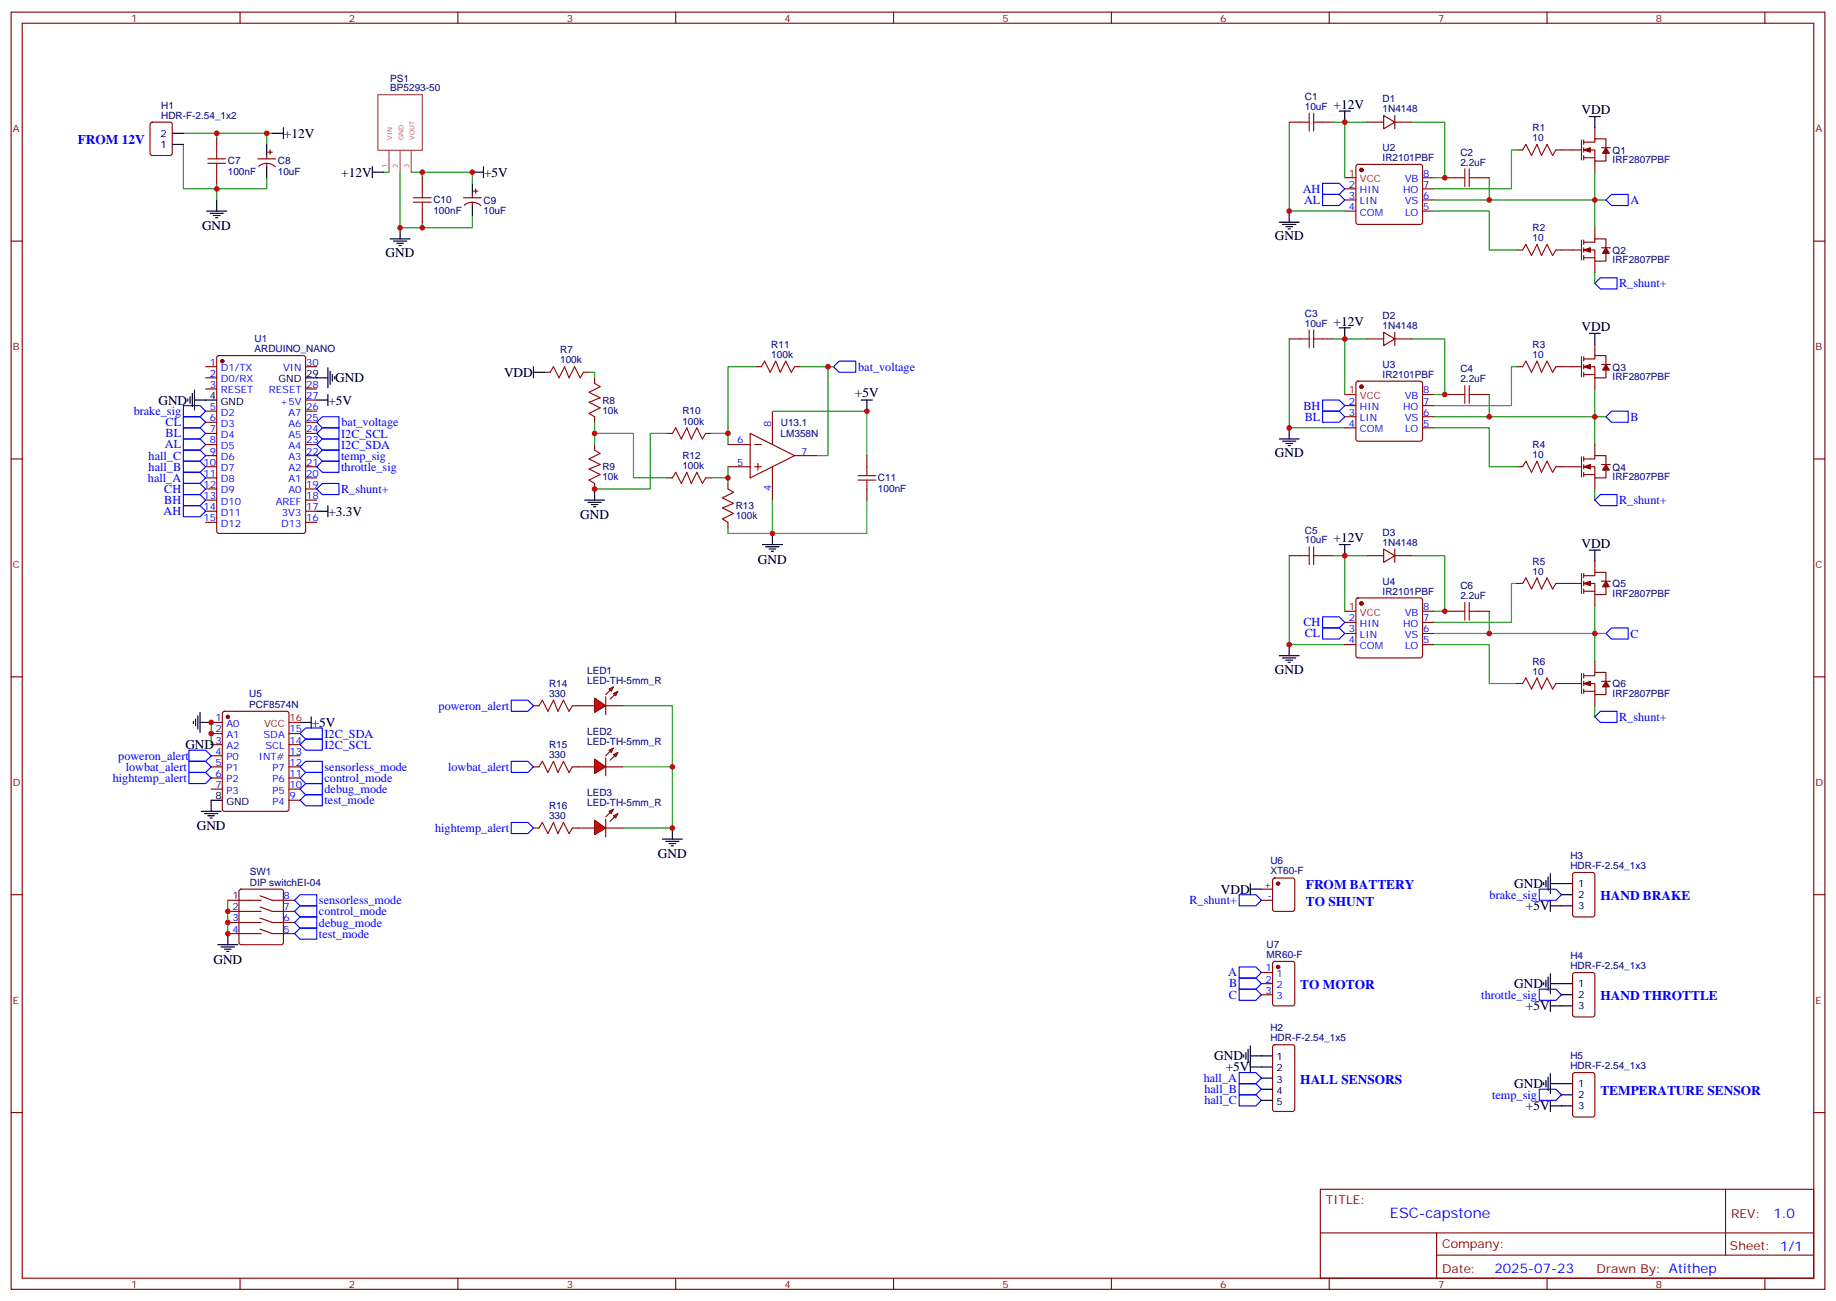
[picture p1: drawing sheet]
<svg xmlns="http://www.w3.org/2000/svg" width="583mm" height="413mm" viewBox="0 0 583 413" stroke-linecap="round" stroke-linejoin="round" font-family="sans-serif">
<g fill="none" stroke="#870000" stroke-width=".35">
<path d="M3.5 3.8h575.8v405.4h-575.8zM7.1 7.4h568.6v398.3h-568.6zM76.2 3.8v3.6M145.3 3.8v3.6M214.5 3.8v3.6M283.6 3.8v3.6M352.8 3.8v3.6M421.9 3.8v3.6M491.1 3.8v3.6M560.2 3.8v3.6M433.9 38.8h5.3M439.2 36.7l3.5 2.1-3.5 2.1z"/>
<path d="M442.7 38.8h5.3M442.7 36.7v4.2M68.8 44.1v3.5M68.8 54.6v3.6M81.8 50.4h5.7M82.1 52.8a3.8 3.8 0 0 1 5.3 .2M84.7 49.4v1M84.7 51.8v1.1M85 48.3h1.4M85.7 47.6v1.4M134.1 56.4v3.5M151 59.9v1.4"/>
<path d="M426.9 59.9h3.5M430.6 52.4l.5-.2h19.7l.5 .2 .3 .5v17.6l-.3 .5-.5 .2h-19.7l-.5-.2-.2-.5v-17.6zM451.6 59.9h3.5M451.6 56.4h3.5M481.5 47.6h1.8M493.9 47.6h8.1M502 44.4v6.4M502.7 47.6h3.5v3.5h3.6v-3.5M502.7 45.1h3.5v-1h3.6v2.8M502.7 44.4v1.4M502.7 46.9v1.4M502.7 49.4v1.4"/>
<path d="M502.7 50.1h3.5M506.2 40.5v3.6M506.2 51.1v3.5M508.4 46.9h2.8M3.5 76.5h3.6M134.1 67v3.5M147.1 62.8h5.7M147.4 65.1a3.8 3.8 0 0 1 5.2 .2M149.9 61.7v1.1M149.9 64.2v1M150.3 60.6h1.4M426.9 63.5h3.5"/>
<path d="M426.9 67h3.5M451.6 63.5h3.5M451.6 67h3.5M481.5 79.3h1.8M493.9 79.3h8.1M502 76.2v6.3M502.7 79.3h3.5v3.6h3.6v-3.6M502.7 76.9h3.5v-1.1h3.6v2.8M502.7 76.2v1.4M502.7 78.6v1.4M506.2 72.3v3.5M508.4 78.6h2.8"/>
<path d="M575.7 76.5h3.6M502.7 81.1v1.4M502.7 81.8h3.5M506.2 82.9v3.5M65.3 116.4h3.5M65.3 119.9h3.5M69 113.1l.5-.2h26.8l.7 .4v55.3l-.4 .6-27.1 .1-.7-.5v-55.2zM97 116.4h3.5M172.9 118.1h1.7M185.2 118.1h1.8M188.7 119.9v1.8M239.9 116.4h1.8"/>
<path d="M252.2 116.4h1.8M433.9 107.6h5.3M439.2 105.4l3.5 2.2-3.5 2.1zM442.7 105.4v4.3M442.7 107.6h5.3M481.5 116.4h1.8M493.9 116.4h8.1M502 113.2v6.4M502.7 116.4h3.5v3.5h3.6v-3.5M502.7 113.9h3.5v-1h3.6v2.8M502.7 113.2v1.4M502.7 115.7v1.4"/>
<path d="M502.7 118.1v1.5M502.7 118.9h3.5M506.2 109.3v3.6M506.2 119.9v3.5M508.4 115.7h2.8M65.3 123.4h3.5M65.3 130.5h3.5M65.3 134h3.5M65.3 137.5h3.5M97 123.4h3.5M97 130.5h3.5M97 134h3.5"/>
<path d="M97 137.5h3.5M97 127h3.5M188.7 132.3v1.7M211.7 137.5h1.7M224 137.5h1.8M238.1 137.5l14.1 7.1-14.1 7.1zM245.2 130.5v10.6M426.9 128.7h3.5M426.9 132.3h3.5M426.9 135.8h3.5M430.6 121.2l.5-.2h19.7l.5 .2 .3 .5v17.6l-.3 .5-.5 .2h-19.7l-.5-.2-.2-.5v-17.6zM451.6 128.7h3.5"/>
<path d="M451.6 132.3h3.5M451.6 135.8h3.5M451.6 125.2h3.5M3.5 145.7h3.6M65.3 141.1h3.5M65.3 144.6h3.5M65.3 148.1h3.5M65.3 151.7h3.5M65.3 155.2h3.5M65.3 158.7h3.5M97 141.1h3.5M97 144.6h3.5"/>
<path d="M97 148.1h3.5M97 151.7h3.5M97 155.2h3.5M97 158.7h3.5M188.7 141.1v1.7M188.7 153.4v1.8M211.7 151.7h1.7M224 151.7h1.8M231.1 141.1h7M231.1 148.1h7M231.1 153.4v1.8M239.5 141.1h2.2"/>
<path d="M239.5 148.1h2.2M240.6 147.1v2.1M245.2 148.1v10.6M252.2 144.6h7.1M275.2 144.6v3.5M275.2 155.2v3.5M481.5 148.1h1.8M493.9 148.1h8.1M502 145v6.3M502.7 148.1h3.5v3.6h3.6v-3.6M502.7 145.7h3.5v-1.1h3.6v2.8M502.7 145v1.4"/>
<path d="M502.7 147.4v1.4M502.7 149.9v1.4M502.7 150.6h3.5M506.2 141.1v3.5M506.2 151.7v3.5M508.4 147.4h2.8M575.7 145.7h3.6M65.3 162.2h3.5M65.3 165.8h3.5M97 162.2h3.5M97 165.8h3.5M231.1 165.8v1.7"/>
<path d="M433.9 176.4h5.3M439.2 174.2l3.5 2.2-3.5 2.1zM442.7 174.2v4.3M442.7 176.4h5.3M506.2 178.1v3.5M426.9 197.5h3.5M430.6 190l.5-.2h19.7l.5 .2 .3 .5v17.6l-.3 .5-.5 .2h-19.7l-.5-.2-.2-.5v-17.6zM451.6 197.5h3.5M451.6 194h3.5M481.5 185.2h1.8M493.9 185.2h8.1M502 182v6.3"/>
<path d="M502.7 185.2h3.5v3.5h3.6v-3.5M502.7 182.7h3.5v-1.1h3.6v2.9M502.7 182v1.4M502.7 184.5v1.4M502.7 186.9v1.4M502.7 187.6h3.5M506.2 188.7v3.5M508.4 184.5h2.8M3.5 214.8h3.6M426.9 201h3.5M426.9 204.6h3.5M451.6 201h3.5"/>
<path d="M451.6 204.6h3.5M481.5 216.9h1.8M493.9 216.9h8.1M502 213.7v6.4M502.7 216.9h3.5v3.6h3.6v-3.6M502.7 214.5h3.5v-1.1h3.6v2.8M502.7 213.7v1.5M502.7 216.2v1.4M502.7 218.7v1.4M502.7 219.4h3.5M506.2 209.9v3.5M508.4 216.2h2.8"/>
<path d="M575.7 214.8h3.6M67 229.3h3.6M67 232.8h3.6M67 236.3h3.6M67 239.9h3.6M70.8 225.9l.5-.2h19.7l.7 .5v30.6l-.4 .6-20 .1-.7-.5v-30.6zM91.7 232.8h3.5M91.7 236.3h3.5M91.7 239.9h3.5M169.3 224h1.8M181.7 224h1.7M506.2 220.5v3.5"/>
<path d="M67 243.4h3.6M67 246.9h3.6M67 250.4h3.6M91.7 243.4h3.5M91.7 246.9h3.5M91.7 250.4h3.5M91.7 254h3.5M169.3 243.4h1.8M181.7 243.4h1.7M169.3 262.8h1.8M181.7 262.8h1.7M3.5 284h3.6"/>
<path d="M72.3 296.3h10.6M72.3 292.8h10.6M72.3 289.2h10.6M72.3 285.7h10.6M76.1 282.4l.5-.2h12.7l.5 .2 .2 .5v16.2l-.3 .5-.4 .2h-12.7l-.5-.2-.3-.5v-16.2zM82.5 294.9l3.9 1.4h7.1M82.5 291.4l3.9 1.4h7.1M82.5 287.8l3.9 1.4h7.1M82.5 284.3l3.9 1.4h7.1M575.7 284h3.6M3.5 353.1h3.6M575.7 353.1h3.6"/>
<path d="M419.1 377.4h156.6v28.3h-156.6zM547.7 377.5v20.8M419.1 391.3h156.5M456 398.3h119.6M456 391.3v14.1M76.2 405.7v3.5M145.3 405.7v3.5M214.5 405.7v3.5M283.6 405.7v3.5M352.8 405.7v3.5M421.9 405.7v3.5M491.1 405.7v3.5"/>
<path d="M560.2 405.7v3.5"/>
</g>
<g fill="#870000" stroke="#870000" stroke-width=".35">
<path d="M509.8 46.9l1 1.7h-2.1z"/>
<path d="M502.7 47.6l2.1-.7v1.4z"/>
<path d="M509.8 78.6l1 1.8h-2.1z"/>
<path d="M502.7 79.3l2.1-.7v1.4z"/>
<path d="M509.8 147.4l1 1.8h-2.1z"/>
<path d="M502.7 148.1l2.1-.7v1.4z"/>
<path d="M509.8 115.7l1 1.7h-2.1z"/>
<path d="M502.7 116.4l2.1-.7v1.4z"/>
<path d="M509.8 216.2l1 1.8h-2.1z"/>
<path d="M502.7 216.9l2.1-.7v1.4z"/>
<path d="M509.8 184.5l1 1.7h-2.1z"/>
<path d="M502.7 185.2l2.1-.7v1.4z"/>
<circle cx="70.6" cy="114.6" r=".53"/>
<circle cx="432.2" cy="53.9" r=".53"/>
<circle cx="432.2" cy="122.7" r=".53"/>
<circle cx="432.2" cy="191.5" r=".53"/>
<circle cx="72.3" cy="227.5" r=".53"/>
</g>
<g fill="none" stroke="#000" stroke-width=".35">
<path d="M425.1 35.2h3.5M426.9 35.2v3.6M84.7 45.8v3.6M84.7 52.9v3.5M86.4 42.3h3.6M90 40.5v3.6M118.2 54.6h3.5M118.2 52.9v3.5M149.9 58.2v3.5M149.9 54.6h3.6M153.5 52.9v3.5M65.6 67h6.4"/>
<path d="M66.7 67.7h4.2M67.7 68.4h2.1M68.4 69.1h.7M68.8 63.5v3.5M123.8 75.8h6.4M124.9 76.5h4.2M125.9 77.2h2.2M126.6 77.9h.8M127 72.3v3.5M149.9 65.2v3.6M406 70.5h6.4M407.1 71.2h4.2"/>
<path d="M408.2 71.9h2.1M408.9 72.6h.7M409.2 67v3.5M97 119.9h7.1M104.1 116.7v6.4M104.8 117.8v4.2M105.5 118.9v2.1M106.2 119.6v.7M425.1 104h3.5M426.9 104v3.6M59.6 126.6v.7M60.3 125.9v2.1"/>
<path d="M61 124.8v4.3M61.7 127h7.1M61.7 123.8v6.3M100.5 127h3.6M104.1 125.2v3.5M273.4 127h3.5M275.2 127v3.5M406 139.3h6.4M409.2 135.8v3.5M185.6 158.7h6.3M186.6 159.4h4.3M188.7 155.2v3.5"/>
<path d="M407.1 140h4.2M408.2 140.7h2.1M408.9 141.4h.7M100.5 162.2h3.6M104.1 160.5v3.5M187.7 160.1h2.1M188.4 160.8h.7M242 172.8h6.4M243.1 173.5h4.2M244.1 174.2h2.1M244.8 174.9h.7M245.2 169.3v3.5"/>
<path d="M425.1 172.8h3.5M426.9 172.8v3.6M406 208.1h6.4M407.1 208.8h4.2M408.2 209.5h2.1M408.9 210.2h.7M409.2 204.6v3.5M61.4 228.9v.7M62.1 228.2v2.1M62.8 227.2v4.2M63.5 229.3h3.5M63.5 226.1v6.3"/>
<path d="M95.2 229.3h3.6M98.8 227.5v3.5M63.9 257.5h6.3M64.9 258.2h4.2M66 258.9h2.1M66.7 259.6h.7M70.6 254h-3.6v3.5M210.3 266.3h6.3M211.3 267h4.2M212.4 267.7h2.1M213.1 268.4h.7M213.4 262.8v3.5"/>
<path d="M69.1 299.8h6.4M72.3 296.3v3.5M70.2 300.5h4.2M71.3 301.2h2.1M72 301.9h.7M490 311.8v.7M490.7 311.1v2.1M491.4 310.1v4.2M492.1 312.2h3.6M492.1 309v6.3M492.1 317.5v3.5M492.1 319.2h3.6"/>
<path d="M394.8 334.8v.7M395.5 334v2.2M396.2 333v4.2M396.9 335.1h3.5M396.9 331.9v8.5M396.9 338.6h3.5M490 343.6v.7M490.7 342.9v2.1M491.4 341.8v4.2M492.1 340.7v6.4M492.1 349.2v3.5M492.1 351h3.6"/>
<path d="M492.1 343.9h3.6"/>
</g>
<path d="M426.9 56.4h3.5M426.9 125.2h3.5M426.9 194h3.5M91.7 229.3h3.5" fill="none" stroke="#f00" stroke-width=".35"/>
<g fill="none" stroke="#a10000" stroke-width=".35">
<path d="M66 51.8h5.6M66 50.4h5.6M68.8 47.6v2.8M68.8 51.8v2.8M134.1 59.9v2.9M483.3 47.6l1.1-1.8 1.7 3.6 1.8-3.6 1.4 3.6 1.8-3.6 1.7 3.6 1.1-1.8M131.2 64.2h5.7M131.2 62.8h5.7M134.1 64.2v2.8M483.3 79.3l1.1-1.7 1.7 3.5 1.8-3.5 1.4 3.5 1.8-3.5 1.7 3.5 1.1-1.8M174.6 118.1l1.1-1.7 1.7 3.5 1.8-3.5 1.4 3.5 1.8-3.5 1.7 3.5 1.1-1.8M241.7 116.4l1-1.8 1.8 3.5 1.7-3.5 1.4 3.5 1.8-3.5 1.8 3.5 1-1.7"/>
<path d="M483.3 116.4l1.1-1.8 1.7 3.5 1.8-3.5 1.4 3.5 1.8-3.5 1.7 3.5 1.1-1.7M188.7 121.7l1.8 1-3.5 1.8 3.5 1.8-3.5 1.4 3.5 1.7-3.5 1.8 1.7 1.1M213.4 137.5l1.1-1.7 1.8 3.5 1.7-3.5 1.4 3.5 1.8-3.5 1.8 3.5 1-1.8M188.7 142.8l1.8 1.1-3.5 1.8 3.5 1.7-3.5 1.4 3.5 1.8-3.5 1.8 1.7 1M213.4 151.7l1.1-1.8 1.8 3.5 1.7-3.5 1.4 3.5 1.8-3.5 1.8 3.5 1-1.7M231.1 155.2l1.7 1-3.5 1.8 3.5 1.8-3.5 1.4 3.5 1.7-3.5 1.8 1.8 1.1M272.3 152.4h5.7M272.3 151h5.7M275.2 148.1v2.9M275.2 152.4v2.8M483.3 148.1l1.1-1.7 1.7 3.5 1.8-3.5 1.4 3.5 1.8-3.5 1.7 3.5 1.1-1.8M483.3 185.2l1.1-1.8 1.7 3.5 1.8-3.5 1.4 3.5 1.8-3.5 1.7 3.5 1.1-1.7"/>
<path d="M483.3 216.9l1.1-1.7 1.7 3.5 1.8-3.5 1.4 3.5 1.8-3.5 1.7 3.5 1.1-1.8M171.1 224l1.1-1.8 1.7 3.5 1.8-3.5 1.4 3.5 1.8-3.5 1.7 3.5 1.1-1.7M171.1 243.4l1.1-1.8 1.7 3.5 1.8-3.5 1.4 3.5 1.8-3.5 1.7 3.5 1.1-1.7M171.1 262.8l1.1-1.8 1.7 3.5 1.8-3.5 1.4 3.5 1.8-3.5 1.7 3.5 1.1-1.7"/>
</g>
<g fill="none" stroke="#008700" stroke-width=".35">
<path d="M409.2 38.8v28.2h17.7M433.9 38.8h-7v17.6M448 38.8h10.6v17.6h-3.5M58.2 45.8v14.1h26.5v-3.5M58.2 42.3h28.2M68.8 42.3v1.8M68.8 58.2v5.3M84.7 42.3v3.5M121.7 54.6h1.8M127 54.6v17.7h7.1v-1.8M130.5 54.6h3.6M134.1 56.4v-1.8h15.8v3.6"/>
<path d="M472.7 56.4v7.1M481.5 47.6h-1.7v12.3h-24.7M506.2 54.6v17.7M149.9 68.8v3.5h-15.8M455.1 67h17.6v12.3h8.8M455.1 63.5h54.7M506.2 86.4v3.5M187 118.1h1.7v1.8M239.9 116.4h-8.8v24.7M254 116.4h8.8v28.2h-3.5M262.8 116.4h1.8M409.2 107.6v28.2h17.7"/>
<path d="M433.9 107.6h-7v17.6M448 107.6h10.6v17.6h-3.5M481.5 116.4h-1.7v12.3h-24.7M188.7 137.5h12.4v14.2h10.6M188.7 134v7.1M211.7 137.5h-5.3v17.7h-17.7M225.8 137.5h5.3M245.2 130.5h30v14.1M455.1 135.8h17.6v12.3h8.8M455.1 132.3h54.7M472.7 125.2v7.1M506.2 123.4v17.7"/>
<path d="M225.8 151.7h5.3M231.1 148.1v5.3M245.2 158.7v10.6h-14.1v-1.8M275.2 158.7v10.6h-30M506.2 155.2v3.5M409.2 176.4v28.2h17.7M433.9 176.4h-7v17.6M448 176.4h10.6v17.6h-3.5M472.7 194v7M481.5 185.2h-1.7v12.3h-24.7M506.2 192.2v17.7M455.1 204.6h17.6v12.3h8.8"/>
<path d="M455.1 201h54.7M67 229.3v7M197.6 224h15.8v19.4h-15.8M506.2 224v3.5M213.4 243.4v19.4h-15.8"/>
</g>
<g fill="none" stroke="#00f" stroke-width=".35">
<path d="M419.8 58.2h5.3l1.8 1.7-1.8 1.8h-5.3zM419.8 61.7h5.3l1.8 1.8-1.8 1.7h-5.3zM509.8 63.5l1.7-1.8h5.3v3.5h-5.3zM508 88.2h5.3v3.5h-5.3l-1.8-1.8zM266.3 114.6h5.3v3.5h-5.3l-1.7-1.7zM58.2 132.3h5.3l1.8 1.7-1.8 1.8h-5.3zM58.2 135.8h5.3l1.8 1.7-1.8 1.8h-5.3zM58.2 139.3h5.3l1.8 1.8-1.8 1.7h-5.3zM102.3 132.3h5.3v3.5h-5.3l-1.8-1.8zM102.3 139.3h5.3v3.5h-5.3l-1.8-1.7zM102.3 135.8h5.3v3.5h-5.3l-1.8-1.8zM419.8 127h5.3l1.8 1.7-1.8 1.8h-5.3z"/>
<path d="M419.8 130.5h5.3l1.8 1.8-1.8 1.7h-5.3zM511.5 130.5h5.3v3.5h-5.3l-1.7-1.7zM58.2 142.8h5.3l1.8 1.8-1.8 1.8h-5.3zM58.2 146.4h5.3l1.8 1.7-1.8 1.8h-5.3zM58.2 153.4h5.3l1.8 1.8-1.8 1.8h-5.3zM58.2 157h5.3l1.8 1.7-1.8 1.8h-5.3zM58.2 149.9h5.3l1.8 1.8-1.8 1.7h-5.3zM100.5 155.2l1.8-1.8h5.3v3.6h-5.3zM102.3 146.4h5.3v3.5h-5.3l-1.8-1.8zM102.3 142.8h5.3v3.6h-5.3l-1.8-1.8zM508 157h5.3v3.5h-5.3l-1.8-1.8zM58.2 160.5h5.3l1.8 1.7-1.8 1.8h-5.3z"/>
<path d="M419.8 199.3h5.3l1.8 1.7-1.8 1.8h-5.3zM419.8 195.8h5.3l1.8 1.7-1.8 1.8h-5.3zM511.5 199.3h5.3v3.5h-5.3l-1.7-1.8zM60 238.1h5.3l1.7 1.8-1.7 1.7h-5.3zM95.2 232.8l1.8-1.8h5.3v3.6h-5.3zM95.2 236.3l1.8-1.7h5.3v3.5h-5.3zM162.3 222.2h5.3l1.7 1.8-1.7 1.7h-5.3zM506.2 227.5l1.8-1.8h5.3v3.6h-5.3zM60 241.6h5.3l1.7 1.8-1.7 1.7h-5.3zM60 245.1h5.3l1.7 1.8-1.7 1.8h-5.3zM95.2 254l1.8-1.8h5.3v3.5h-5.3zM95.2 250.4l1.8-1.7h5.3v3.5h-5.3z"/>
<path d="M95.2 246.9l1.8-1.8h5.3v3.6h-5.3zM95.2 243.4l1.8-1.8h5.3v3.5h-5.3zM162.3 241.6h5.3l1.7 1.8-1.7 1.7h-5.3zM162.3 261h5.3l1.7 1.8-1.7 1.7h-5.3zM393.3 284h5.3l1.8 1.7-1.8 1.8h-5.3zM393.3 310.4h5.3l1.8 1.8-1.8 1.7h-5.3zM393.3 313.9h5.3l1.8 1.8-1.8 1.8h-5.3zM393.3 306.9h5.3l1.8 1.7-1.8 1.8h-5.3zM488.6 313.9h5.3l1.8 1.8-1.8 1.8h-5.3zM393.3 340.4h5.3l1.8 1.8-1.8 1.7h-5.3zM393.3 343.9h5.3l1.8 1.8-1.8 1.8h-5.3zM393.3 347.5h5.3l1.8 1.7-1.8 1.8h-5.3z"/>
<path d="M488.6 345.7h5.3l1.8 1.8-1.8 1.7h-5.3z"/>
</g>
<path d="M119.9 30.1h14.2v17.6h-14.2zM123.5 47.7v6.9M127 47.7v6.9M130.5 47.7v6.9" fill="none" stroke="#a64a4a" stroke-width=".35"/>
<g fill="#f00" stroke="#870000" stroke-width=".35">
<path d="M188.7 221.5l3.6 2.5-3.6 2.1z"/>
<path d="M192.3 221.2v5.6z"/>
</g>
<g fill="#870000" stroke="#870000" stroke-width=".35">
<path d="M192.3 220.5l1.4-1.5z"/>
<path d="M195.1 220.5l-1.4 1.4z"/>
</g>
<g fill="#f00" stroke="#870000" stroke-width=".35">
<path d="M193.3 218.7l1.4-.7-.7 1.4z"/>
<path d="M194.7 220.1l1.4-.7-.7 1.4z"/>
</g>
<path d="M183.4 224h5.3M192.3 224h5.3" fill="none" stroke="#870000" stroke-width=".35"/>
<g fill="#f00" stroke="#870000" stroke-width=".35">
<path d="M188.7 240.9l3.6 2.5-3.6 2.1z"/>
<path d="M192.3 240.6v5.6z"/>
</g>
<g fill="#870000" stroke="#870000" stroke-width=".35">
<path d="M192.3 239.9l1.4-1.5z"/>
<path d="M193.7 241.3l1.4-1.4z"/>
</g>
<g fill="#f00" stroke="#870000" stroke-width=".35">
<path d="M193.3 238.1l1.4-.7-.7 1.4z"/>
<path d="M194.7 239.5l1.4-.7-.7 1.4z"/>
</g>
<path d="M183.4 243.4h5.3M192.3 243.4h5.3" fill="none" stroke="#870000" stroke-width=".35"/>
<g fill="#f00" stroke="#870000" stroke-width=".35">
<path d="M188.7 260.3l3.6 2.5-3.6 2.1z"/>
<path d="M192.3 260v5.6z"/>
</g>
<g fill="#870000" stroke="#870000" stroke-width=".35">
<path d="M193.7 257.8l-1.4 1.5z"/>
<path d="M193.7 260.7l1.4-1.4z"/>
</g>
<g fill="#f00" stroke="#870000" stroke-width=".35">
<path d="M193.3 257.5l1.4-.7-.7 1.4z"/>
<path d="M194.7 258.9l1.4-.7-.7 1.4z"/>
</g>
<g fill="none" stroke="#870000" stroke-width=".35">
<path d="M47.9 39l.4-.2h5.7l.6 .4 .1 9.4-.5 .7-5.9 .1-.6-.5-.1-9.4zM409.2 38.8h3.5M419.8 38.8h3.5M458.6 56.4h3.5M469.2 56.4h3.5M409.2 107.6h3.5M419.8 107.6h3.5M458.6 125.2h3.5M469.2 125.2h3.5M409.2 176.4h3.5M419.8 176.4h3.5M458.6 194h3.5"/>
<path d="M469.2 194h3.5M183.4 262.8h5.3M192.3 262.8h5.3M404.2 278.9l.4-.2h5.7l.6 .4 .1 9.4-.5 .7h-5.9l-.6-.4-.1-9.4zM499.4 277.1l.5-.2h5.6l.7 .4v13l-.4 .7h-5.9l-.7-.5v-12.9zM400.4 285.7h3.5M400.4 282.2h3.5M400.4 308.6h3.5M400.4 312.2h3.5M400.4 315.7h3.5M404.2 305.3l.4-.2h5.7l.6 .4 .1 13-.5 .7h-5.9l-.6-.4-.1-13zM499.4 308.9l.5-.3h5.6l.7 .5v13l-.4 .6-5.9 .1-.7-.5v-12.9z"/>
<path d="M404.2 331.8l.4-.2h5.7l.6 .4 .1 20-.5 .7h-5.9l-.6-.4-.1-20zM499.4 340.6l.5-.2h5.6l.7 .4v13l-.4 .7h-5.9l-.7-.5v-12.9z"/>
</g>
<path d="M58.2 128.7h5.3l1.8 1.8-1.8 1.8h-5.3zM93.5 296.3l1.7-1.8h5.3v3.6h-5.3zM93.5 292.8l1.7-1.8h5.3v3.5h-5.3zM93.5 289.2l1.7-1.7h5.3v3.5h-5.3zM93.5 285.7l1.7-1.7h5.3v3.5h-5.3zM488.6 282.2h5.3l1.8 1.8-1.8 1.7h-5.3z" fill="none" stroke="#00f" stroke-width=".35"/>
<path d="M423.3 38.8h3.6M423.3 107.6h3.6M423.3 176.4h3.6M72.3 285.7v10.6" fill="none" stroke="#008700" stroke-width=".35"/>
<g fill="none" stroke="#a10000" stroke-width=".35">
<path d="M412.7 38.8h2.9M415.6 35.9v5.7M417 35.9v5.7M417 38.8h2.8M462.1 56.4h2.9M465 53.6v5.6M466.4 53.6v5.6M466.4 56.4h2.8M412.7 107.6h2.9M415.6 104.7v5.7M417 104.7v5.7M417 107.6h2.8"/>
<path d="M462.1 125.2h2.9M465 122.4v5.6M466.4 122.4v5.6M466.4 125.2h2.8M412.7 176.4h2.9M415.6 173.5v5.7M417 173.5v5.7M417 176.4h2.8M462.1 194h2.9M465 191.2v5.6M466.4 191.2v5.6M466.4 194h2.8"/>
</g>
<g fill="none" stroke="#000" stroke-width=".35">
<path d="M504.5 37h3.5M506.2 37v3.5M54.7 45.8h3.5M54.7 42.3h3.5M169.3 118.1h3.6M169.3 116.4v3.5M504.5 105.8h3.5M506.2 105.8v3.5M504.5 174.6h3.5M506.2 174.6v3.5M490.7 279.4v2.1M491.4 278.3v4.2"/>
<path d="M492.1 277.2v6.4M396.9 282.2h3.5M396.9 280.4v3.6M490 280.1v.7M492.1 287.5h7.1M492.1 280.4h7.1M492.1 285.7v3.5M495.7 284h3.5M495.7 319.2h3.5M495.7 312.2h3.5M495.7 315.7h3.5M400.4 335.1h3.5"/>
<path d="M400.4 338.6h3.5M400.4 342.2h3.5M400.4 345.7h3.5M400.4 349.2h3.5M495.7 351h3.5M495.7 343.9h3.5M495.7 347.5h3.5"/>
</g>
<g fill="#870000" stroke="#870000" stroke-width=".35">
<circle cx="405.7" cy="306.9" r=".53"/>
<circle cx="405.7" cy="280.4" r=".53"/>
</g>
<g fill="#c00">
<circle cx="409.2" cy="135.8" r=".88"/>
<circle cx="506.2" cy="132.3" r=".88"/>
<circle cx="506.2" cy="201" r=".88"/>
<circle cx="506.2" cy="63.5" r=".88"/>
<circle cx="68.8" cy="59.9" r=".88"/>
<circle cx="84.7" cy="42.3" r=".88"/>
<circle cx="68.8" cy="42.3" r=".88"/>
<circle cx="134.1" cy="54.6" r=".88"/>
<circle cx="149.9" cy="54.6" r=".88"/>
<circle cx="127" cy="72.3" r=".88"/>
<circle cx="134.1" cy="72.3" r=".88"/>
<circle cx="426.9" cy="176.4" r=".88"/>
<circle cx="426.9" cy="107.6" r=".88"/>
<circle cx="426.9" cy="38.8" r=".88"/>
<circle cx="231.1" cy="137.5" r=".88"/>
<circle cx="231.1" cy="151.7" r=".88"/>
<circle cx="262.8" cy="116.4" r=".88"/>
<circle cx="275.2" cy="130.5" r=".88"/>
<circle cx="245.2" cy="169.3" r=".88"/>
<circle cx="188.7" cy="155.2" r=".88"/>
<circle cx="188.7" cy="137.5" r=".88"/>
<circle cx="213.4" cy="243.4" r=".88"/>
<circle cx="213.4" cy="262.8" r=".88"/>
<circle cx="67" cy="232.8" r=".88"/>
<circle cx="67" cy="229.3" r=".88"/>
<circle cx="72.3" cy="296.3" r=".88"/>
<circle cx="72.3" cy="289.2" r=".88"/>
<circle cx="72.3" cy="292.8" r=".88"/>
<circle cx="458.6" cy="56.4" r=".88"/>
<circle cx="472.7" cy="63.5" r=".88"/>
<circle cx="458.6" cy="125.2" r=".88"/>
<circle cx="472.7" cy="132.3" r=".88"/>
<circle cx="458.6" cy="194" r=".88"/>
<circle cx="472.7" cy="201" r=".88"/>
<circle cx="409.2" cy="67" r=".88"/>
<circle cx="409.2" cy="204.6" r=".88"/>
</g>
<text font-size="4.6" fill="#00f" x="441.2" y="386.5">ESC-capstone</text>
<g font-size="4.2">
<text x="423.3" y="34.5">+12V</text>
<text x="502" y="36.3">VDD</text>
<text x="90.1" y="43.8">+12V</text>
<text x="108.3" y="56.1">+12V</text>
<text x="153.6" y="56.1">+5V</text>
<text x="64.1" y="73">GND</text>
<text x="404.6" y="76.2">GND</text>
<text x="122.4" y="81.5">GND</text>
<text x="423.3" y="103.3">+12V</text>
<text x="502" y="105.1">VDD</text>
<text x="160" y="119.6">VDD</text>
<text x="106.4" y="121.3">GND</text>
<text x="271.4" y="125.9">+5V</text>
<text x="50.3" y="128.4">GND</text>
<text x="104.2" y="128.4">+5V</text>
<text x="404.6" y="145">GND</text>
<text x="104.2" y="163.7">+3.3V</text>
<text x="184.1" y="164.8">GND</text>
<text x="423.3" y="172.1">+12V</text>
<text x="502" y="173.9">VDD</text>
<text x="240.6" y="178.9">GND</text>
<text x="404.6" y="213.7">GND</text>
<text x="99" y="230.7">+5V</text>
<text x="58.8" y="237.8">GND</text>
<text x="62.4" y="263.6">GND</text>
<text x="208.8" y="272.4">GND</text>
<text x="480.7" y="281.8">GND</text>
<text x="387.5" y="283.6">VDD</text>
<text x="484.4" y="288.9">+5V</text>
<text x="67.7" y="305.9">GND</text>
<text x="480.7" y="313.6">GND</text>
<text x="484.4" y="320.7">+5V</text>
<text x="385.4" y="336.5">GND</text>
<text x="389.1" y="340">+5V</text>
<text x="480.7" y="345.3">GND</text>
<text x="484.4" y="352.4">+5V</text>
</g>
<g font-size="4.2" fill="#00f">
<text x="24.7" y="45.8">FROM 12V</text>
<text x="414.5" y="282.2">FROM BATTERY</text>
<text x="414.5" y="287.5">TO SHUNT</text>
<text x="508" y="285.7">HAND BRAKE</text>
<text x="412.7" y="313.9">TO MOTOR</text>
<text x="508" y="317.5">HAND THROTTLE</text>
<text x="412.7" y="343.9">HALL SENSORS</text>
<text x="508" y="347.5">TEMPERATURE SENSOR</text>
<text x="562.9" y="386.7">1.0</text>
<text x="474.4" y="404.1">2025-07-23</text>
</g>
<g font-size="3.9" fill="#00f">
<text x="413.5" y="61.2">AH</text>
<text x="413.9" y="64.7">AL</text>
<text x="517.5" y="64.7">A</text>
<text x="514" y="91.1">R_shunt+</text>
<text x="272.4" y="117.7">bat_voltage</text>
<text x="42.4" y="131.7">brake_sig</text>
<text x="413.7" y="130">BH</text>
<text x="52.6" y="135.3">CL</text>
<text x="108.4" y="135.3">bat_voltage</text>
<text x="414.2" y="133.5">BL</text>
<text x="517.5" y="133.5">B</text>
<text x="52.3" y="142.3">AL</text>
<text x="52.6" y="138.8">BL</text>
<text x="108.3" y="142.4">I2C_SDA</text>
<text x="108.3" y="138.8">I2C_SCL</text>
<text x="47.2" y="145.8">hall_C</text>
<text x="47.2" y="149.4">hall_B</text>
<text x="108.3" y="149.4">throttle_sig</text>
<text x="108.3" y="145.9">temp_sig</text>
<text x="46.9" y="152.9">hall_A</text>
<text x="52.1" y="156.4">CH</text>
<text x="52.1" y="160">BH</text>
<text x="108.3" y="156.4">R_shunt+</text>
<text x="514" y="159.9">R_shunt+</text>
<text x="51.9" y="163.5">AH</text>
<text x="413.7" y="198.8">CH</text>
<text x="414.2" y="202.3">CL</text>
<text x="517.5" y="202.3">C</text>
<text x="139.2" y="225.2">poweron_alert</text>
<text x="514" y="228.7">R_shunt+</text>
<text x="103" y="234.2">I2C_SDA</text>
<text x="103" y="237.6">I2C_SCL</text>
<text x="37.5" y="241.1">poweron_alert</text>
<text x="39.9" y="244.6">lowbat_alert</text>
<text x="103" y="244.7">sensorless_mode</text>
<text x="142.2" y="244.6">lowbat_alert</text>
<text x="35.8" y="248.2">hightemp_alert</text>
<text x="103" y="251.7">debug_mode</text>
<text x="103" y="248.2">control_mode</text>
<text x="103" y="255.3">test_mode</text>
<text x="138.1" y="264">hightemp_alert</text>
<text x="101.2" y="287">sensorless_mode</text>
<text x="377.5" y="287">R_shunt+</text>
<text x="472.8" y="285.2">brake_sig</text>
<text x="101.2" y="290.5">control_mode</text>
<text x="101.2" y="294.1">debug_mode</text>
<text x="101.3" y="297.6">test_mode</text>
<text x="389.8" y="309.9">A</text>
<text x="390.1" y="317">C</text>
<text x="390.1" y="313.3">B</text>
<text x="470.2" y="316.9">throttle_sig</text>
<text x="382.1" y="343.4">hall_A</text>
<text x="382.3" y="347">hall_B</text>
<text x="382.3" y="350.5">hall_C</text>
<text x="473.7" y="348.7">temp_sig</text>
</g>
<g font-size="3.9" fill="#800">
<text x="420.9" y="382">TITLE:</text>
<text x="549.5" y="386.7">REV:</text>
<text x="457.8" y="396.2">Company:</text>
<text x="549.1" y="396.8">Sheet: 1/1</text>
<text x="457.8" y="403.9">Date:</text>
<text x="506.8" y="404">Drawn By: Atithep</text>
</g>
<g font-size="3.2" fill="#800">
<text x="41.6" y="6.8">1</text>
<text x="110.8" y="6.8">2</text>
<text x="179.9" y="6.8">3</text>
<text x="249.1" y="6.8">4</text>
<text x="318.2" y="6.8">5</text>
<text x="387.3" y="6.8">6</text>
<text x="456.5" y="6.8">7</text>
<text x="525.6" y="6.8">8</text>
<text x="4.1" y="41.9">A</text>
<text x="576.3" y="41.9">A</text>
<text x="4.1" y="111.1">B</text>
<text x="576.3" y="111.1">B</text>
<text x="4.1" y="180.2">C</text>
<text x="576.3" y="180.2">C</text>
<text x="4.1" y="249.4">D</text>
<text x="576.3" y="249.4">D</text>
<text x="4.1" y="318.5">E</text>
<text x="576.3" y="318.5">E</text>
<text x="41.6" y="408.7">1</text>
<text x="110.8" y="408.7">2</text>
<text x="179.9" y="408.7">3</text>
<text x="249.1" y="408.7">4</text>
<text x="318.2" y="408.7">5</text>
<text x="387.3" y="408.7">6</text>
<text x="456.5" y="408.7">7</text>
<text x="525.6" y="408.7">8</text>
</g>
<g font-size="3.2" fill="#000080">
<text x="123.9" y="29">BP5293-50</text>
<text x="123.9" y="25.9">PS1</text>
<text x="51.2" y="34.5">H1</text>
<text x="414.2" y="34.9">10uF</text>
<text x="414.2" y="31.8">C1</text>
<text x="438.9" y="35.6">1N4148</text>
<text x="438.9" y="32.4">D1</text>
<text x="51.2" y="37.7">HDR-F-2.54_1x2</text>
<text x="486.5" y="41.6">R1</text>
<text x="486.5" y="44.8">10</text>
<text x="72.3" y="52.2">C7</text>
<text x="88.2" y="52.2">C8</text>
<text x="438.9" y="51.1">IR2101PBF</text>
<text x="438.9" y="48">U2</text>
<text x="463.6" y="52.5">2.2uF</text>
<text x="463.6" y="49.4">C2</text>
<text x="511.9" y="51.9">IRF2807PBF</text>
<text x="511.9" y="48.8">Q1</text>
<text x="72.3" y="55.5">100nF</text>
<text x="88.2" y="55.5">10uF</text>
<text x="137.6" y="64.6">C10</text>
<text x="153.5" y="64.6">C9</text>
<text x="137.6" y="67.8">100nF</text>
<text x="153.5" y="67.8">10uF</text>
<text x="486.5" y="76.5">10</text>
<text x="486.5" y="73.3">R2</text>
<text x="511.9" y="83.6">IRF2807PBF</text>
<text x="511.9" y="80.5">Q2</text>
<text x="414.2" y="100.5">C3</text>
<text x="438.9" y="101.2">D2</text>
<text x="414.2" y="103.7">10uF</text>
<text x="438.9" y="104.4">1N4148</text>
<text x="80.8" y="111.7">ARDUINO_NANO</text>
<text x="80.8" y="108.7">U1</text>
<text x="177.8" y="112.2">R7</text>
<text x="244.8" y="113.6">100k</text>
<text x="244.8" y="110.4">R11</text>
<text x="486.5" y="113.6">10</text>
<text x="486.5" y="110.4">R3</text>
<text x="177.8" y="115.3">100k</text>
<text x="438.9" y="119.9">IR2101PBF</text>
<text x="438.9" y="116.8">U3</text>
<text x="463.6" y="118.2">C4</text>
<text x="511.9" y="117.6">Q3</text>
<text x="463.6" y="121.3">2.2uF</text>
<text x="511.9" y="120.7">IRF2807PBF</text>
<text x="191.2" y="131.3">10k</text>
<text x="191.2" y="128.1">R8</text>
<text x="216.6" y="131.5">R10</text>
<text x="216.6" y="134.7">100k</text>
<text x="247.8" y="135.2">U13.1</text>
<text x="247.8" y="138.7">LM358N</text>
<text x="486.5" y="142.1">R4</text>
<text x="191.2" y="149.3">R9</text>
<text x="216.6" y="148.8">100k</text>
<text x="216.6" y="145.6">R12</text>
<text x="486.5" y="145.3">10</text>
<text x="511.9" y="149.3">Q4</text>
<text x="191.2" y="152.4">10k</text>
<text x="278.7" y="152.7">C11</text>
<text x="511.9" y="152.4">IRF2807PBF</text>
<text x="233.5" y="161.6">R13</text>
<text x="278.7" y="156">100nF</text>
<text x="233.5" y="164.8">100k</text>
<text x="414.2" y="172.5">10uF</text>
<text x="414.2" y="169.3">C5</text>
<text x="438.9" y="173.2">1N4148</text>
<text x="438.9" y="170">D3</text>
<text x="486.5" y="179.2">R5</text>
<text x="438.9" y="185.6">U4</text>
<text x="486.5" y="182.4">10</text>
<text x="438.9" y="188.7">IR2101PBF</text>
<text x="463.6" y="190.1">2.2uF</text>
<text x="463.6" y="187">C6</text>
<text x="511.9" y="189.5">IRF2807PBF</text>
<text x="511.9" y="186.4">Q5</text>
<text x="186.4" y="213.8">LED1</text>
<text x="486.5" y="214.1">10</text>
<text x="486.5" y="210.9">R6</text>
<text x="79.1" y="221.4">U5</text>
<text x="174.3" y="221.2">330</text>
<text x="174.3" y="218">R14</text>
<text x="186.4" y="216.9">LED-TH-5mm_R</text>
<text x="511.9" y="221.2">IRF2807PBF</text>
<text x="511.9" y="218.1">Q6</text>
<text x="79.1" y="224.6">PCF8574N</text>
<text x="186.4" y="233.2">LED2</text>
<text x="174.3" y="237.4">R15</text>
<text x="186.4" y="236.3">LED-TH-5mm_R</text>
<text x="174.3" y="240.6">330</text>
<text x="174.3" y="256.8">R16</text>
<text x="186.4" y="255.7">LED-TH-5mm_R</text>
<text x="186.4" y="252.6">LED3</text>
<text x="174.3" y="260">330</text>
<text x="403.2" y="274.3">U6</text>
<text x="498.5" y="275.8">HDR-F-2.54_1x3</text>
<text x="498.5" y="272.8">H3</text>
<text x="79.3" y="281.1">DIP switchEI-04</text>
<text x="79.3" y="277.8">SW1</text>
<text x="403.2" y="277.4">XT60-F</text>
<text x="402.1" y="303.9">MR60-F</text>
<text x="402.1" y="300.7">U7</text>
<text x="498.5" y="304.4">H4</text>
<text x="498.5" y="307.6">HDR-F-2.54_1x3</text>
<text x="403.2" y="327.3">H2</text>
<text x="403.2" y="330.5">HDR-F-2.54_1x5</text>
<text x="498.5" y="339.3">HDR-F-2.54_1x3</text>
<text x="498.5" y="336.2">H5</text>
</g>
<g font-size="3.2">
<text x="50.9" y="46.9">1</text>
<text x="50.9" y="43.4">2</text>
<text x="97.2" y="119.6">29</text>
<text x="88.4" y="121.3">GND</text>
<text x="66.6" y="126.6">4</text>
<text x="70.1" y="128.4">GND</text>
<text x="68.4" y="253.6">8</text>
<text x="71.9" y="255.4">GND</text>
<text x="500.9" y="281.5">1</text>
<text x="500.9" y="285">2</text>
<text x="500.9" y="288.5">3</text>
<text x="500.9" y="313.2">1</text>
<text x="500.9" y="316.8">2</text>
<text x="500.9" y="320.3">3</text>
<text x="405.2" y="336.5">1</text>
<text x="405.2" y="340">2</text>
<text x="405.2" y="343.6">3</text>
<text x="405.2" y="347.1">4</text>
<text x="500.9" y="345">1</text>
<text x="405.2" y="350.6">5</text>
<text x="500.9" y="352">3</text>
<text x="500.9" y="348.5">2</text>
</g>
<g font-size="3.2" fill="#f00">
<text x="428.2" y="56.1">1</text>
<text x="431.7" y="57.8">VCC</text>
<text x="428.2" y="124.8">1</text>
<text x="431.7" y="126.6">VCC</text>
<text x="428.2" y="193.6">1</text>
<text x="431.7" y="195.4">VCC</text>
<text x="83.8" y="230.7">VCC</text>
<text x="91.9" y="228.9">16</text>
</g>
<g font-size="3.2" fill="#00f">
<text x="428.2" y="59.6">2</text>
<text x="445.9" y="57.8">VB</text>
<text x="451.7" y="59.6">7</text>
<text x="451.7" y="56.1">8</text>
<text x="428.2" y="63.1">3</text>
<text x="431.7" y="61.3">HIN</text>
<text x="431.7" y="64.9">LIN</text>
<text x="445.4" y="61.3">HO</text>
<text x="445.9" y="64.9">VS</text>
<text x="451.7" y="63.1">6</text>
<text x="428.2" y="66.6">4</text>
<text x="431.7" y="68.4">COM</text>
<text x="446" y="68.4">LO</text>
<text x="451.7" y="66.6">5</text>
<text x="66.6" y="116">1</text>
<text x="66.6" y="119.6">2</text>
<text x="70.1" y="117.8">D1/TX</text>
<text x="89.8" y="117.8">VIN</text>
<text x="97.2" y="116">30</text>
<text x="66.6" y="123.1">3</text>
<text x="70.1" y="121.3">D0/RX</text>
<text x="70.1" y="124.8">RESET</text>
<text x="85.4" y="124.8">RESET</text>
<text x="97.2" y="123.1">28</text>
<text x="451.7" y="124.8">8</text>
<text x="66.6" y="130.1">5</text>
<text x="70.1" y="131.9">D2</text>
<text x="88.9" y="128.4">+5V</text>
<text x="91.5" y="131.9">A7</text>
<text x="97.2" y="130.1">26</text>
<text x="97.2" y="126.6">27</text>
<text x="428.2" y="128.4">2</text>
<text x="428.2" y="131.9">3</text>
<text x="431.7" y="130.1">HIN</text>
<text x="445.4" y="130.1">HO</text>
<text x="445.9" y="126.6">VB</text>
<text x="451.7" y="131.9">6</text>
<text x="451.7" y="128.4">7</text>
<text x="66.6" y="133.7">6</text>
<text x="66.6" y="137.2">7</text>
<text x="70.1" y="135.4">D3</text>
<text x="91.5" y="135.4">A6</text>
<text x="97.2" y="137.2">24</text>
<text x="97.2" y="133.7">25</text>
<text x="244.8" y="135.4" transform="rotate(-90 244.8 135.4)">8</text>
<text x="428.2" y="135.4">4</text>
<text x="431.7" y="133.7">LIN</text>
<text x="431.7" y="137.2">COM</text>
<text x="445.9" y="133.7">VS</text>
<text x="446" y="137.2">LO</text>
<text x="451.7" y="135.4">5</text>
<text x="66.6" y="140.7">8</text>
<text x="70.1" y="139">D4</text>
<text x="70.1" y="142.5">D5</text>
<text x="91.5" y="142.5">A4</text>
<text x="91.5" y="139">A5</text>
<text x="97.2" y="140.7">23</text>
<text x="234" y="140.7">6</text>
<text x="64.6" y="147.8">10</text>
<text x="66.6" y="144.3">9</text>
<text x="70.1" y="146">D6</text>
<text x="70.1" y="149.5">D7</text>
<text x="91.5" y="149.5">A2</text>
<text x="91.5" y="146">A3</text>
<text x="97.2" y="147.8">21</text>
<text x="97.2" y="144.3">22</text>
<text x="234" y="147.8">5</text>
<text x="254.4" y="144.3">7</text>
<text x="64.6" y="151.3">11</text>
<text x="64.6" y="154.8">12</text>
<text x="70.1" y="153.1">D8</text>
<text x="91.5" y="153.1">A1</text>
<text x="97.2" y="154.8">19</text>
<text x="97.2" y="151.3">20</text>
<text x="244.8" y="155.8" transform="rotate(-90 244.8 155.8)">4</text>
<text x="64.6" y="158.4">13</text>
<text x="64.6" y="161.9">14</text>
<text x="70.1" y="156.6">D9</text>
<text x="70.1" y="160.1">D10</text>
<text x="87.5" y="160.1">AREF</text>
<text x="91.5" y="156.6">A0</text>
<text x="97.2" y="161.9">17</text>
<text x="97.2" y="158.4">18</text>
<text x="64.6" y="165.4">15</text>
<text x="70.1" y="163.7">D11</text>
<text x="70.1" y="167.2">D12</text>
<text x="89.2" y="167.2">D13</text>
<text x="89.5" y="163.7">3V3</text>
<text x="97.2" y="165.4">16</text>
<text x="428.2" y="197.2">2</text>
<text x="445.9" y="195.4">VB</text>
<text x="451.7" y="197.2">7</text>
<text x="451.7" y="193.6">8</text>
<text x="428.2" y="200.7">3</text>
<text x="431.7" y="198.9">HIN</text>
<text x="431.7" y="202.5">LIN</text>
<text x="445.4" y="198.9">HO</text>
<text x="445.9" y="202.5">VS</text>
<text x="451.7" y="200.7">6</text>
<text x="428.2" y="204.2">4</text>
<text x="431.7" y="206">COM</text>
<text x="446" y="206">LO</text>
<text x="451.7" y="204.2">5</text>
<text x="68.4" y="228.9">1</text>
<text x="68.4" y="232.4">2</text>
<text x="71.9" y="230.7">A0</text>
<text x="91.9" y="232.4">15</text>
<text x="68.4" y="236">3</text>
<text x="68.4" y="239.5">4</text>
<text x="71.9" y="234.2">A1</text>
<text x="71.9" y="237.7">A2</text>
<text x="83.6" y="234.2">SDA</text>
<text x="84.3" y="237.7">SCL</text>
<text x="91.9" y="239.5">13</text>
<text x="91.9" y="236">14</text>
<text x="68.4" y="243">5</text>
<text x="71.9" y="241.3">P0</text>
<text x="71.9" y="244.8">P1</text>
<text x="82.2" y="241.3">INT#</text>
<text x="86.5" y="244.8">P7</text>
<text x="91.9" y="243">12</text>
<text x="68.4" y="246.6">6</text>
<text x="68.4" y="250.1">7</text>
<text x="71.9" y="248.3">P2</text>
<text x="71.9" y="251.8">P3</text>
<text x="86.5" y="251.8">P5</text>
<text x="86.5" y="248.3">P6</text>
<text x="91.9" y="250.1">10</text>
<text x="91.9" y="246.6">11</text>
<text x="86.5" y="255.4">P4</text>
<text x="91.9" y="253.6">9</text>
<text x="401.2" y="281.8">+</text>
<text x="73.8" y="285.4">1</text>
<text x="90" y="285.4">8</text>
<text x="402.3" y="285.4">-</text>
<text x="73.8" y="288.9">2</text>
<text x="73.8" y="292.4">3</text>
<text x="90" y="292.4">6</text>
<text x="90" y="288.9">7</text>
<text x="73.8" y="295.9">4</text>
<text x="90" y="295.9">5</text>
<text x="401.7" y="308.3">1</text>
<text x="401.7" y="311.8">2</text>
<text x="405.2" y="310.1">1</text>
<text x="401.7" y="315.3">3</text>
<text x="405.2" y="313.6">2</text>
<text x="405.2" y="317.1">3</text>
</g>
<g font-size="2.1" fill="#a54b4b">
<text x="124.5" y="44.3" transform="rotate(-90 124.5 44.3)">VIN</text>
<text x="128" y="44.3" transform="rotate(-90 128 44.3)">GND</text>
<text x="131.6" y="44.3" transform="rotate(-90 131.6 44.3)">VOUT</text>
<text x="122.8" y="53.3" transform="rotate(-90 122.8 53.3)">1</text>
<text x="126.3" y="53.3" transform="rotate(-90 126.3 53.3)">2</text>
<text x="129.8" y="53.3" transform="rotate(-90 129.8 53.3)">3</text>
</g>
</svg>
